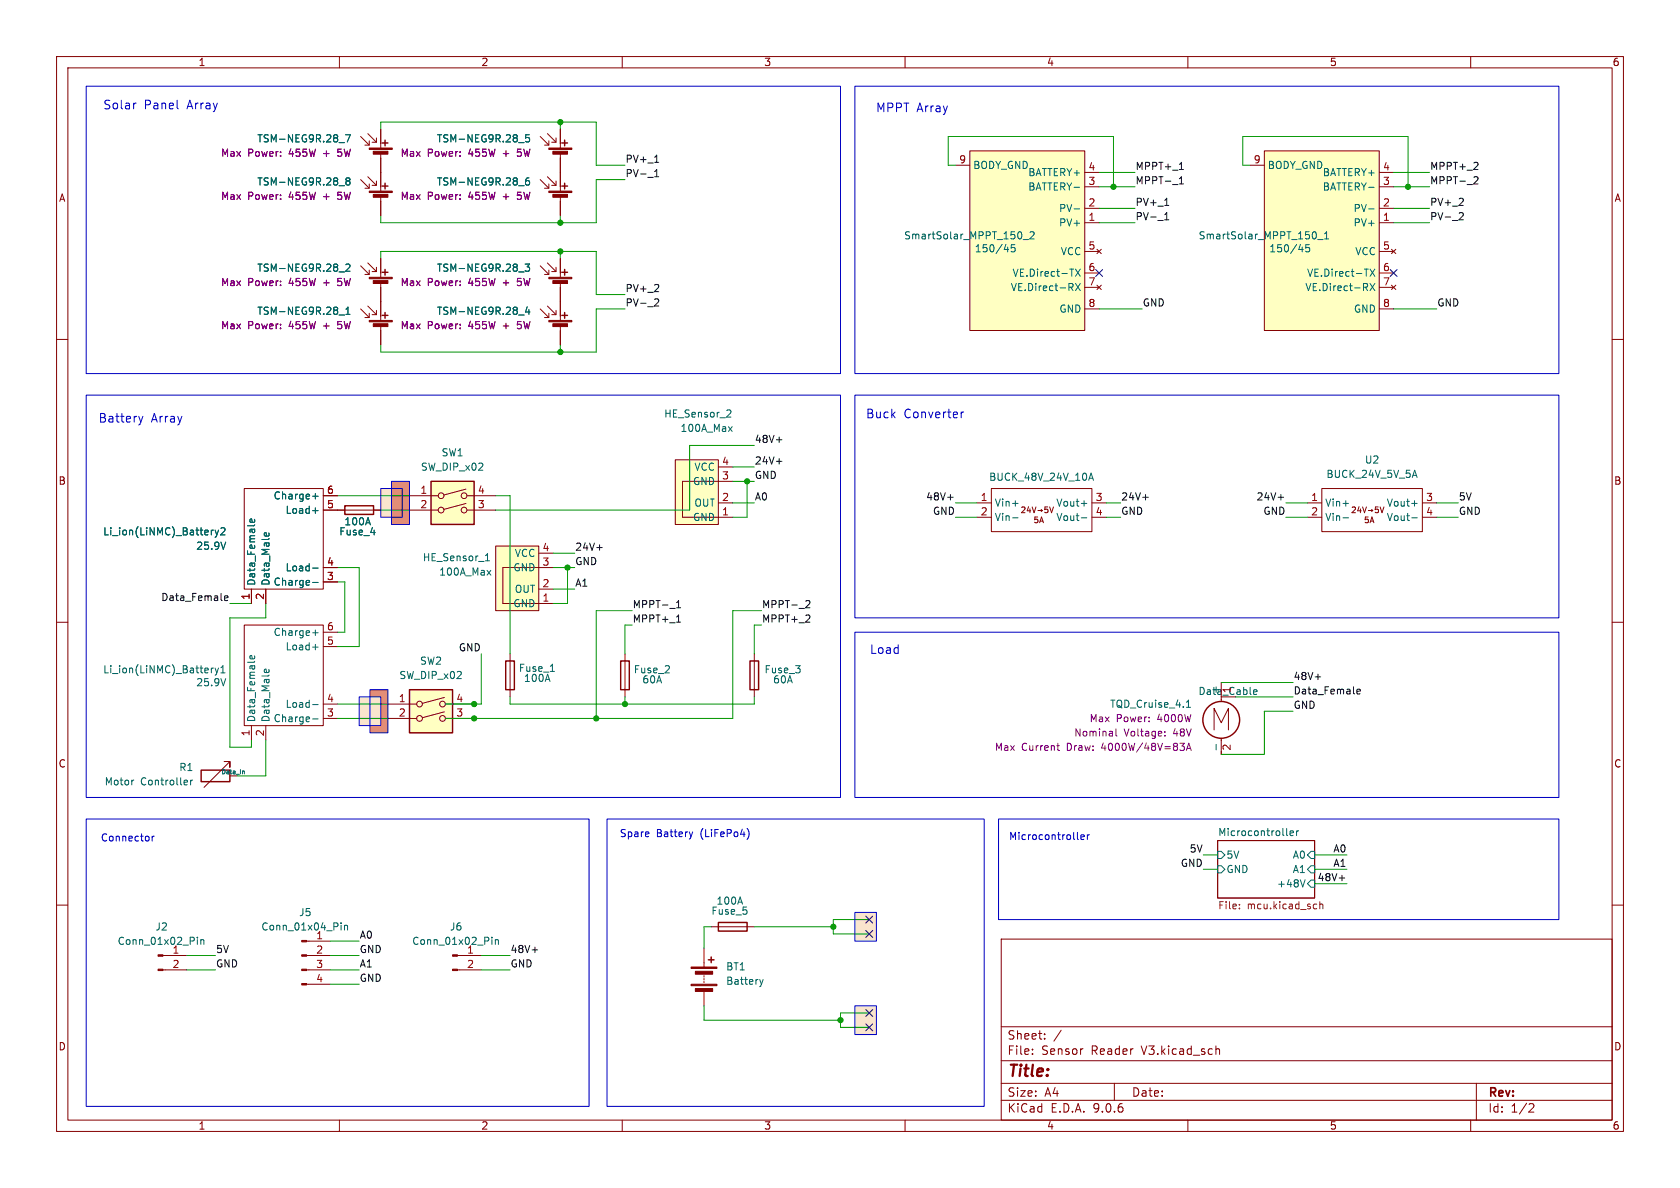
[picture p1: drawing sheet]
<svg xmlns="http://www.w3.org/2000/svg" width="297mm" height="210mm" viewBox="0 0 297 210" stroke-linecap="round" stroke-linejoin="round" font-family="sans-serif">
<g fill="none" stroke="#840000" stroke-width=".18">
<path d="M10 10h277v190h-277zM12 12h273v186h-273zM60 10v2M110 10v2M160 10v2M210 10v2M260 10v2M10 60h2M285 60h2M10 110h2M285 110h2M215.3 148.6h17.1v10.2h-17.1z"/>
<path d="M10 160h2M177 166h108v32h-108zM285 160h2M60 198v2M110 198v2M160 198v2M177 194.5h108M177 191.5h108M177 187.5h108M177 181.5h108M182.5 186.3v.1M182.5 185.5v.1"/>
<path d="M184.7 183.6v.1M184.7 182.8v.1M187.6 182.1l-1.3 2M191.3 185.4h.2M197 191.5v3M210 198v2M215 185.5l.2-.1 .3 .1 .1 .9M260 198v2M261 191.5v6.5M270.5 195.1l.5 .1 .2 .3-1 1.1h1"/>
</g>
<g fill="#ffe5bf">
<path d="M151.1 177.8h3.8v5.1h-3.8z"/>
<path d="M67.3 86.4h3.8v5h-3.8z"/>
</g>
<g fill="#ff8a4d">
<path d="M69.2 85.1h3.2v7.6h-3.2z"/>
<path d="M65.4 121.9h3.2v7.6h-3.2z"/>
</g>
<g fill="#ffe5bf">
<path d="M63.5 123.2h3.8v5.1h-3.8z"/>
<path d="M151.1 161.3h3.8v5.1h-3.8z"/>
</g>
<g fill="none" stroke="#840000" stroke-width=".18">
<path d="M43.2 110.5h13.9v17.8h-13.9zM57.1 114.3h2.6M57.1 111.8h2.6M39.6 134.6h1v1v-1l-4.5 4.6M44.4 128.3v2.5M47 128.3v2.5M57.1 127h2.6M57.1 124.5h2.6M215.3 148.6h17.1v10.2h-17.1zM54.2 166.4h4.2M54.2 168.9h4.2M54.2 171.5h4.2"/>
<path d="M54.2 174h4.2"/>
</g>
<g fill="none" stroke="#006464" stroke-width=".18">
<path d="M37.4 118.1v.8M37.7 118.1l-.3 .2M38 118.1l.3 .8M38.3 118.9l-.3 .5M38.6 118.1l-.3 .8M39.1 118.9h.7M39.1 118l.3-.3v1.2M39.9 120l-.4 1.2M45 115.9v.4l-.2 .2-.6-.1v-.5h.3l.1 .6M46.7 118.7l.1-.4h.2l.1 .6M47.5 118.3l.1 .4M55.3 114.4h.9"/>
<path d="M55.3 111.9h.9M55.8 111.4v.9M23.5 137.9h.2M33.1 138l.1 .2-.7 .1M33.7 137.9v.9M34.1 137.9l-.4 .3M43 136.3l.2 .1v.4M55.3 127.1h.9M55.3 124.6h.9M215.3 150.5h.6l.6 .6-.6 .7h-.6zM215.3 153h.6l.6 .7-.6 .6h-.6zM227.5 147.5l.1 .2"/>
<path d="M228.1 147.3l.6-.1-.1-.3h-.4l-.1 .1v.7h.5M229.2 146.9v.8M229.6 146.9l-.4 .2M230.7 155.5l-.4 1.3M231.8 155.6h.6v1.2h-.6l-.7-.6zM231.8 150.5h.6v1.3h-.6l-.7-.7zM231.8 153h.6v1.3h-.6l-.7-.6zM60.3 163.1v.2M60.3 163.6v.8M60.9 163.6v.8M60.9 163.7l.2-.1h.3v.8"/>
</g>
<path d="M219.1 159.9v.1M232.7 159.8l.1 .1M233.3 159.4v1.3M233.3 159.9l.2-.1 .3 .1 .1 .8M219.1 160.5v.2M232.8 160.6l-.1 .1" fill="none" stroke="#725600" stroke-width=".18"/>
<g fill="#840000" stroke="#840000" stroke-width=".18">
<path d="M53.3 166.2h.9v.3h-.9z"/>
<path d="M53.3 168.8h.9v.2h-.9z"/>
<path d="M53.3 171.3h.9v.3h-.9z"/>
<path d="M53.3 173.9h.9v.2h-.9z"/>
</g>
<path d="M35.6 136.1h5v2.1h-5z" fill="none" stroke="#840000" stroke-width=".25"/>
<path d="M76.2 85.1h7.6v7.6h-7.6z" fill="#ffffc2"/>
<g fill="none" stroke="#840000" stroke-width=".18">
<path d="M63.8 54.6l1.5 1.5M65 54.1l1.5 1.5M65.3 55.4v.7h-.8M66.5 54.9v.7h-.7M67.3 53.3v3.3M67.3 57.7v3.3M95.5 47l1.5 1.5M96.8 46.5l1.5 1.5M97 47.8v.7h-.7M98.3 47.2v.8h-.8M99.1 45.7v3.3M99.1 50v3.3"/>
<path d="M72.4 87.6h5.1M72.4 90.2h5.1M82.4 86.5l-3.9 1M82.4 89l-3.9 1M82.5 87.6h5.1M82.5 90.2h5.1M172.7 88.9h2.6M172.7 91.4h2.6M175.3 86.4h17.7v7.6h-17.7zM180.6 89.7l.4-.1 .2 .3-.6 .7h.6M181.8 89.6l-.2 .7h.6M182.1 90v.6"/>
<path d="M182.5 89.6l.3 1 .3-1M183.5 90.2h.8M184.1 90.1l.2 .1M184.3 90.2l-.2 .2M185.2 89.6h-.5v.5h.5v.4l-.1 .1-.4-.1M185.6 89.6l.3 1 .3-1M193 88.9h2.6M193 91.4h2.6M214.6 129v-3.8l1.3 2.6 1.3-2.6v3.8M215.9 120.7v2.5M215.9 123.6v.4M215.9 130.5v2.9"/>
<path d="M124.5 167.6v3.3M124.5 172.5v.2M124.5 173v.2M124.5 173.5v.2M124.5 175.3v2.5"/>
<circle cx="78" cy="90.2" r=".51"/>
<circle cx="78" cy="87.6" r=".51"/>
<circle cx="82" cy="87.6" r=".51"/>
<circle cx="82" cy="90.2" r=".51"/>
</g>
<g fill="none" stroke="#840000" stroke-width=".25">
<path d="M67.6 55.8h1M68.1 55.2v1.1M99.3 48.1h1M99.8 47.6v1M76.2 85.1h7.6v7.6h-7.6zM125.2 169.7h1M125.7 169.2v1"/>
<circle cx="215.9" cy="127.3" r="3.3"/>
</g>
<g fill="#840000" stroke="#840000" stroke-width=".18">
<path d="M97 49h4.1v.3h-4.1z"/>
<path d="M97.7 49.6h2.6v.5h-2.6z"/>
<path d="M122.2 170.9h4.5v.3h-4.5z"/>
<path d="M122.2 174h4.5v.2h-4.5z"/>
<path d="M122.9 171.7h3.1v.5h-3.1z"/>
<path d="M122.9 174.8h3.1v.5h-3.1z"/>
<path d="M65.3 56.6h4v.3h-4z"/>
<path d="M66 57.2h2.6v.5h-2.6z"/>
</g>
<g fill="none" stroke="#006464" stroke-width=".18">
<path d="M59.9 55.7h1M61.2 55.6h.7M61.2 54.7l.3-.4v1.3M91.7 48.1h1M92.8 46.7h.8l-.4 .5 .4 .1v.5l-.2 .2-.6-.2M179 89h1M179 91.5h1M191.2 89h.9M191.2 91.5h.9M192.5 84.9l.4-1.3 .4 1.3M192.6 84.5h.6M209.7 125h.8"/>
<path d="M209.7 124.1l.4-.3v1.2M215 131.6v1M221.6 122.6l.2 .2 .4-.1M221.6 122.1l.2-.2h.2l.2 .2v.1l-.6 .1M134.3 173.2l.3 .8M134.6 174l-.2 .4M134.9 173.2l-.3 .8"/>
</g>
<path d="M186.8 131.8h.5M187 132.5l.3 .2M197.3 128.8v1.1l.2 .2M205.9 130v.1M205.9 129.3v.2M208.6 131.4h.8l-.4 .5 .3 .1 .1 .4-.3 .3h-.3M209.7 132.7l.5-1.3 .4 1.3M209.9 132.3h.6" fill="none" stroke="#840084" stroke-width=".18"/>
<path d="M223.5 26.7h20.3v31.7h-20.3z" fill="#ffffc2"/>
<g fill="none" stroke="#840000" stroke-width=".18">
<path d="M221 29.2h2.5M223.5 26.7h20.3v31.7h-20.3zM243.8 30.5h2.6M243.8 33h2.6M243.8 36.8h2.6M243.8 39.4h2.6M243.8 44.5h2.6M243.8 48.3h2.6M243.8 50.8h2.6M243.8 54.6h2.6M246 44.1l.8 .7M246 50.4l.8 .8"/>
<path d="M246.8 44.1l-.8 .7M246.8 50.4l-.8 .8M231.1 88.9h2.6M231.1 91.4h2.6M233.7 86.4h17.8v7.6h-17.8zM239.1 89.7l.3-.1 .2 .3-.6 .7h.6M240.3 89.6l-.3 .7h.6M240.5 90v.6M240.9 89.6l.3 1 .4-1M241.9 90.2h.8M242.5 90.1l.2 .1M242.7 90.2l-.2 .2"/>
<path d="M243.6 89.6h-.4l-.1 .5h.5v.4l-.1 .1-.4-.1M244 89.6l.3 1 .4-1M251.5 88.9h2.5M251.5 91.4h2.5M110.5 115.6v7.6M133.3 115.6v7.6"/>
</g>
<g fill="none" stroke="#006464" stroke-width=".18">
<path d="M242 36.9h.9M229.6 44.1h.8M230.9 43.3l-.1 .6 .2-.2 .4 .1 .1 .5-.2 .2-.5-.1M233 42.4h.9M234.2 42.2h.7M234.2 41.3l.3-.3v1.2M241.2 47.6h.7M241.4 50.8l.4 .6M241.7 50.2v.5M242.2 47.6l.9 1.2M242.2 50.1l.9 1.3M243.1 47.6l-.9 1.2"/>
<path d="M243.1 50.1l-.9 1.3M237.4 89h1M237.4 91.5h1M249.6 89h.9M249.6 91.5h.9M249.8 84h.6M250.1 83.1l.4 1.3"/>
</g>
<path d="M109.7 116.8h1.6v5.1h-1.6zM132.6 116.8h1.5v5.1h-1.5z" fill="none" stroke="#840000" stroke-width=".25"/>
<path d="M87.6 96.5h7.6v11.5h-7.6z" fill="#ffffc2"/>
<g fill="none" stroke="#840000" stroke-width=".18">
<path d="M63.8 47l1.5 1.5M65 46.5l1.5 1.5M65.3 47.8v.7h-.8M66.5 47.2v.8h-.7M67.3 45.7v3.3M67.3 50v3.3M95.5 54.6l1.5 1.5M96.8 54.1l1.5 1.5M97 55.4v.7h-.7M98.3 54.9v.7h-.8M99.1 53.3v3.3M99.1 57.7v3.3"/>
<path d="M43.2 86.4h13.9v17.7h-13.9zM57.1 90.2h10.2M57.1 87.6h2.6M87.6 96.5h7.6v11.5h-7.6zM95.2 97.8h2.6M44.4 104.1v2.6M47 104.1v2.6M57.1 100.3h2.6M57.1 102.9h2.6M95.2 104.1h2.6M97.8 100.3h-8.9v6.4h8.9M28.8 168.9h4.2"/>
<path d="M28.8 171.5h4.2M125.7 163.8h7.6"/>
</g>
<g fill="none" stroke="#006464" stroke-width=".18">
<path d="M59.9 48.1h1M61.2 46.8l.4-.1 .3 .3-.8 1h.8M91.7 55.7h1M93.2 54.2l-.3 .9h.8M93.5 54.7v.9M37.7 93.7l-.2 .1M38 93.7l.3 .9M38.3 94.6l-.3 .4M38.6 93.7l-.3 .9M39.1 93.4l.4-.1 .3 .4-.8 .9h.8M39.9 95.8l-.4 1.3M45 91.8v.4l-.2 .1h-.6v-.5l.3-.1 .1 .6"/>
<path d="M46.7 94.6l.1-.4h.2l.1 .6M47.5 94.2l.1 .4M55.3 90.3h.9M55.3 87.7h.9M55.8 87.2v1M85.8 99.1h.7M85.8 98.2l.4-.3v1.2M55.3 103h.9M55.3 100.4h.9M86.1 100.8l.7 .9M86.8 100.8l-.7 .9M34.9 165.7v.1"/>
<path d="M34.9 166.1v.8M35.5 166.1v.8M35.5 166.2l.2-.1 .3 .1v.7"/>
</g>
<g fill="#840000" stroke="#840000" stroke-width=".18">
<path d="M97 56.6h4.1v.3h-4.1z"/>
<path d="M97.7 57.2h2.6v.5h-2.6z"/>
<path d="M27.9 168.8h.9v.2h-.9z"/>
<path d="M27.9 171.3h.9v.3h-.9z"/>
<path d="M65.3 49h4v.3h-4z"/>
<path d="M66 49.6h2.6v.5h-2.6z"/>
</g>
<path d="M67.6 48.1h1M68.1 47.6v1M99.3 55.8h1M99.8 55.2v1.1M61 89.4h5v1.5h-5zM127 163.1h5.1v1.5h-5.1z" fill="none" stroke="#840000" stroke-width=".25"/>
<path d="M119.4 81.3h7.6v11.4h-7.6z" fill="#ffffc2"/>
<g fill="none" stroke="#840000" stroke-width=".18">
<path d="M63.8 31.8l1.5 1.5M63.8 24.1l1.5 1.6M65 31.2l1.5 1.6M65 23.6l1.5 1.5M65.3 32.5v.8h-.8M65.3 24.9v.8h-.8M66.5 32v.8h-.7M66.5 24.4v.7h-.7M67.3 22.9v3.3M67.3 27.2v6.6M67.3 34.8v3.3M95.5 24.1l1.5 1.6"/>
<path d="M95.5 31.8l1.5 1.5M96.8 23.6l1.5 1.5M96.8 31.2l1.5 1.6M97 24.9v.8h-.7M97 32.5v.8h-.7M98.3 24.4v.7h-.8M98.3 32v.8h-.8M99.1 22.9v3.3M99.1 27.2v6.6M99.1 34.8v3.3M119.4 81.3h7.6v11.4h-7.6zM127 88.9h2.5"/>
<path d="M127 82.6h2.5M129.5 85.1h-8.9v6.3h8.9"/>
</g>
<g fill="none" stroke="#006464" stroke-width=".18">
<path d="M59.9 32.8h1M59.9 25.2h1M61.1 23.8h.8l-.5 1.3M61.4 32l-.2-.3 .2-.3h.2l.3 .3-.3 .3M61.4 32l-.2 .2v.4l.2 .1h.4l.1-.2v-.3l-.3-.2M61.4 32h.2M91.7 32.8h1M91.7 25.2h1M93.5 31.4l-.4 .1a.86 .86 0 0 0 0 1.2l.5-.1v-.4l-.2-.3-.4 .1-.1 .2M93.6 23.8h-.6l-.1 .6 .2-.1 .4 .1 .1 .1v.5l-.2 .1-.5-.1M128.7 72.5h.4l.1 .3-.8 .9h.8M128.8 75.4l.6 .9"/>
<path d="M129.4 75.4l-.6 .9"/>
</g>
<g fill="#840000" stroke="#840000" stroke-width=".18">
<path d="M65.3 33.8h4v.2h-4z"/>
<path d="M66 34.4h2.6v.5h-2.6z"/>
<path d="M97 26.2h4.1v.2h-4.1z"/>
<path d="M97.7 26.7h2.6v.6h-2.6z"/>
<path d="M97 33.8h4.1v.2h-4.1z"/>
<path d="M97.7 34.4h2.6v.5h-2.6z"/>
<path d="M65.3 26.2h4v.2h-4z"/>
<path d="M66 26.7h2.6v.6h-2.6z"/>
</g>
<path d="M67.6 32.9h1M67.6 25.3h1M68.1 24.8v1M68.1 32.4v1M99.3 32.9h1M99.3 25.3h1M99.8 24.8v1M99.8 32.4v1" fill="none" stroke="#840000" stroke-width=".25"/>
<path d="M171.4 26.7h20.4v31.7h-20.4z" fill="#ffffc2"/>
<g fill="none" stroke="#840000" stroke-width=".18">
<path d="M168.9 29.2h2.5M171.4 26.7h20.4v31.7h-20.4zM191.8 30.5h2.5M191.8 33h2.5M191.8 36.8h2.5M191.8 39.4h2.5M191.8 44.5h2.5M191.8 48.3h2.5M191.8 50.8h2.5M191.8 54.6h2.5M193.9 44.1l.8 .7M193.9 50.4l.8 .8"/>
<path d="M194.7 44.1l-.8 .7M194.7 50.4l-.8 .8M90.2 115.6v7.6M80.9 168.9h4.2M80.9 171.5h4.2"/>
</g>
<g fill="none" stroke="#006464" stroke-width=".18">
<path d="M189.9 36.9h1M177.5 44.1h.8M178.8 43.3l-.1 .6 .2-.2 .4 .1 .2 .5-.3 .2-.5-.1M180.9 42.4h1M182.1 41.1l.5-.1 .2 .3-.8 .9h.8M189.1 47.6h.7M189.3 50.8l.4 .6M189.6 50.2v.5M190.1 47.6l.9 1.2M190.1 50.1l.9 1.3M191 47.6l-.9 1.2M191 50.1l-.9 1.3"/>
<path d="M97.3 118.7h.7M87 165.7v.1M87 166.1v.8M87.6 166.1v.8M87.6 166.2l.2-.1 .3 .1v.7"/>
</g>
<path d="M89.4 116.8h1.5v5.1h-1.5z" fill="none" stroke="#840000" stroke-width=".25"/>
<g fill="#840000" stroke="#840000" stroke-width=".18">
<path d="M80 168.8h.9v.2h-.9z"/>
<path d="M80 171.3h.9v.3h-.9z"/>
</g>
<path d="M72.4 121.9h7.6v7.6h-7.6z" fill="#ffffc2"/>
<g fill="none" stroke="#840000" stroke-width=".18">
<path d="M67.3 22.9v2.5M67.3 27.9v5.1M67.3 35.6v2.5M99.1 22.9v2.5M99.1 27.9v5.1M99.1 35.6v2.5M67.3 45.7v2.6M67.3 50.8v5.1M67.3 58.4v2.6M99.1 45.7v2.6M99.1 50.8v5.1M99.1 58.4v2.6"/>
<path d="M57.1 90.2h3.9M57.1 87.6h2.6M66 90.2h1.3M44.4 104.1v2.6M47 104.1v2.6M57.1 102.9h2.6M57.1 100.3h2.6M68.6 124.5h5.1M68.6 127h5.1M78.6 123.3l-3.9 1M78.6 125.8l-3.9 1.1M78.7 124.5h5.1"/>
<path d="M78.7 127h5.1"/>
<circle cx="74.2" cy="124.5" r=".51"/>
<circle cx="74.2" cy="127" r=".51"/>
<circle cx="78.2" cy="124.5" r=".51"/>
<circle cx="78.2" cy="127" r=".51"/>
</g>
<path d="M72.4 121.9h7.6v7.6h-7.6z" fill="none" stroke="#840000" stroke-width=".25"/>
<g fill="none" stroke="#0f0f0f" stroke-width=".18">
<path d="M115.7 31.2h.8M115.7 30.3l.4-.3v1.2M115.7 28.7h.8M205.9 36.3h.7M205.9 38.9h.7M205.9 38l.4-.4v1.3M208.5 32.5h.7M208.5 31.6l.4-.4v1.3M208.5 30h.7M208.7 28.9l.2-.2v1.3M258.2 37.6h.4l.1 .4-.8 .9h.8M258.6 35.1l.1 .2-.1 .3-.7 .7h.8"/>
<path d="M260.6 31.3l.5-.1 .2 .4-.8 .9h.8M261.2 28.8l.1 .1-.1 .3-.7 .8h.8M115.9 52.8l.4 .1 .2 .3-.8 .9h.8M116.3 50.3l.2 .2-.1 .3-.7 .8h.8M137.3 77.7h.9M105.5 96.8h1M137.3 81.6h.9M167.5 87.9h1M202 87.9h1M226 87.9h.9M39.7 105.7l.6-.1-.1-.2-.3-.1-.2 .2 .1 .6h.4M119.6 110h.7"/>
<path d="M119.6 107.4h.7M119.6 106.5l.4-.3v1.2M119.8 108.9l.2-.2v1.3M142.5 106.2h.4l.3 .3-.8 .9h.8M143.1 108.8l.1 .1-.1 .4-.7 .7h.8M232.5 119.7h1M239.9 122.3l.6-.2-.1-.2-.3-.1-.2 .2v.6h.5M236.8 155.2h.9M94.1 167.9h.9"/>
</g>
<g fill="none" stroke="#009600" stroke-width=".18">
<path d="M67.3 22.9v-1.3h38.1v7.6h5.1M99.1 21.6v1.3M99.1 38.1v1.3M110.5 31.8h-5.1v7.6h-38.1v-1.3M168.9 29.2h-1.3v-5.1h29.2v8.9M194.3 39.4h6.4M194.3 36.8h6.4M194.3 33h6.4M194.3 30.5h6.4M221 29.2h-1.3v-5.1h29.2v8.9M246.4 39.4h6.3M246.4 36.8h6.3"/>
<path d="M246.4 33h6.3M246.4 30.5h6.3M67.3 45.7v-1.2h38.1v7.6h5.1M99.1 44.5v1.2M110.5 54.6h-5.1v7.6h-38.1v-1.2M194.3 54.6h7.6M246.4 54.6h7.6M99.1 61v1.2M133.3 78.7h-11.4v11.5h-34.3M59.7 87.6h12.7M67.3 90.2h5.1M87.6 87.6h2.6v28"/>
<path d="M97.8 97.8h3.8M129.5 82.6h3.8M129.5 88.9h3.8M129.5 85.1h3.8M132.1 85.1v6.3h-2.6M168.9 88.9h3.8M168.9 91.4h3.8M195.6 88.9h2.5M195.6 91.4h2.5M227.3 88.9h3.8M227.3 91.4h3.8M254 88.9h3.8"/>
<path d="M254 91.4h3.8M40.6 106.7h3.8M47 106.7v2.5h-6.4v22.9h3.8v-1.3M59.7 100.3h3.8v14h-3.8M59.7 102.9h1.3v8.9h-1.3M85.1 115.6v8.9h-6.4M97.8 100.3h3.8M97.8 104.1h3.8M100.3 100.3v6.4h-2.5M111.8 108h-6.4v19M111.8 110.5h-1.3v5.1M134.6 108h-5.1v19h-50.8"/>
<path d="M134.6 110.5h-1.3v5.1M47 130.8v6.4h-5.1M59.7 127h8.9M59.7 124.5h8.9M90.2 123.2v1.3h43.1v-1.3M110.5 123.2v1.3M215.9 120.7h12.7M218.4 123.2h10.2M228.6 125.7h-5.1v7.7h-7.6M212.7 153.7h2.6M212.7 151.1h2.6M232.4 153.7h5.7"/>
<path d="M232.4 151.1h5.7M232.4 156.2h5.7M33 171.5h5.1M33 168.9h5.1M58.4 171.5h5.1M58.4 168.9h5.1M58.4 174h5.1M58.4 166.4h5.1M85.1 171.5h5.1M85.1 168.9h5.1M124.5 177.8v2.5h24.1M125.7 163.8h-1.2v3.8"/>
<path d="M133.3 163.8h14M153.7 162.6h-6.4v2.5h6.4M153.7 179.1h-5.1v2.5h5.1"/>
</g>
<path d="M193.7 47.7l1.2 1.2M194.9 47.7l-1.2 1.2M245.8 47.7l1.2 1.2M247 47.7l-1.2 1.2M153.1 162l1.2 1.2M153.1 164.5l1.2 1.2M153.1 178.5l1.2 1.2M154.3 162l-1.2 1.2M154.3 164.5l-1.2 1.2M154.3 178.5l-1.2 1.2M153.1 181l1.2 1.2M154.3 181l-1.2 1.2" fill="none" stroke="#000084" stroke-width=".18"/>
<g fill="none" stroke="#0000c2" stroke-width=".18">
<path d="M15.2 15.2h133.4v50.8h-133.4zM24.1 18.2l-.3 .1M31.4 19.2h.1M151.1 15.2h124.5v50.8h-124.5zM15.2 69.9h133.4v71.1h-133.4zM24.5 73.6l.4 1M24.9 74.6l-.2 .4M25.3 73.6l-.4 1M151.1 69.9h124.5v39.3h-124.5zM169.9 72.8v1.1M170.4 72.8l-.3 .1-.2 .2M67.3 86.4h3.8v5h-3.8z"/>
<path d="M69.2 85.1h3.2v7.6h-3.2zM151.1 111.8h124.5v29.2h-124.5zM63.5 123.2h3.8v5.1h-3.8zM65.4 121.9h3.2v7.6h-3.2zM15.2 144.8h88.9v50.8h-88.9zM26.9 147.8v.9M27.3 147.8l-.4 .3M107.3 144.8h66.7v50.8h-66.7zM122.5 147.1l-.3 .8M132.1 146.5a1.49 1.49 0 0 1 0 1.8M176.5 144.8h99.1v17.8h-99.1zM190.5 148.2l.2 .2"/>
<path d="M191.1 148l.6-.1-.1-.3h-.3l-.2 .1v.7h.5M192.2 147.6v.8M192.6 147.6l-.4 .2M151.1 177.8h3.8v5.1h-3.8zM151.1 161.3h3.8v5.1h-3.8z"/>
</g>
<g fill="none" stroke="#006464" stroke-width=".18">
<path d="M59.9 32.8h1M59.9 25.2h1M61.1 23.8h.8l-.5 1.3M61.4 32l-.2-.3 .2-.3h.2l.3 .3-.3 .3M61.4 32l-.2 .2v.4l.2 .1h.4l.1-.2v-.3l-.3-.2M61.4 32h.2M91.7 32.8h1M91.7 25.2h1M93.5 31.4l-.4 .1a.86 .86 0 0 0 0 1.2l.5-.1v-.4l-.2-.3-.4 .1-.1 .2M93.6 23.8h-.6l-.1 .6 .2-.1 .4 .1 .1 .1v.5l-.2 .1-.5-.1M59.9 48.1h1M59.9 55.7h1"/>
<path d="M61.2 46.8l.4-.1 .3 .3-.8 1h.8M61.2 55.6h.7M61.2 54.7l.3-.4v1.3M91.7 48.1h1M91.7 55.7h1M92.8 46.7h.8l-.4 .5 .4 .1v.5l-.2 .2-.6-.2M93.2 54.2l-.3 .9h.8M93.5 54.7v.9M37.7 93.7l-.2 .1M38 93.7l.3 .9M38.3 94.6l-.3 .4M38.6 93.7l-.3 .9"/>
<path d="M39.1 93.4l.4-.1 .3 .4-.8 .9h.8M39.9 95.8l-.4 1.3M45 91.8v.4l-.2 .1h-.6v-.5l.3-.1 .1 .6M46.7 94.6l.1-.4h.2l.1 .6M47.5 94.2l.1 .4M55.3 90.3h.9M55.3 87.7h.9M55.8 87.2v1M55.3 103h.9M55.3 100.4h.9"/>
</g>
<g fill="#009600" stroke="#009600" stroke-width=".18">
<circle cx="148.6" cy="180.3" r=".46"/>
<circle cx="147.3" cy="163.8" r=".46"/>
<circle cx="132.1" cy="85.1" r=".46"/>
<circle cx="99.1" cy="39.4" r=".46"/>
<circle cx="99.1" cy="44.5" r=".46"/>
<circle cx="99.1" cy="62.2" r=".46"/>
<circle cx="100.3" cy="100.3" r=".46"/>
<circle cx="105.4" cy="127" r=".46"/>
<circle cx="99.1" cy="21.6" r=".46"/>
<circle cx="110.5" cy="124.5" r=".46"/>
<circle cx="83.8" cy="127" r=".46"/>
<circle cx="83.8" cy="124.5" r=".46"/>
<circle cx="196.8" cy="33" r=".46"/>
<circle cx="248.9" cy="33" r=".46"/>
</g>
<text font-size="2.8" fill="#840000" x="178" y="190.9">Title:</text>
<g font-size="2.1" fill="#0000c2">
<text x="18.2" y="19.5">Solar</text>
<text x="25.4" y="19.5">Panel</text>
<text x="33.1" y="19.5">Array</text>
<text x="154.8" y="20">MPPT Array</text>
<text x="17.3" y="74.9">Battery</text>
<text x="26.7" y="74.9">Array</text>
<text x="153" y="74.1">Buck</text>
<text x="159.8" y="74.1">Converter</text>
<text x="153.7" y="115.8">Load</text>
</g>
<g font-size="2.1" fill="#840000">
<text x="178" y="184">Sheet:</text>
<text x="178" y="186.7">File:</text>
<text x="184.1" y="186.7">Sensor</text>
<text x="193" y="186.7">Reader</text>
<text x="202" y="186.7">V3.kicad_sch</text>
<text x="178" y="196.9">KiCad</text>
<text x="178" y="194.1">Size:</text>
<text x="184.7" y="194.1">A4</text>
<text x="185.7" y="196.9">E.D.A.</text>
<text x="193.3" y="196.9">9.0.6</text>
<text x="200" y="194.1">Date:</text>
<text x="263" y="194.3">Rev:</text>
<text x="263" y="196.9">Id:</text>
<text x="267.1" y="196.9">1/2</text>
</g>
<g font-size="1.8" fill="#840000">
<text x="35" y="11.9">1</text>
<text x="85" y="11.9">2</text>
<text x="135" y="11.9">3</text>
<text x="185" y="11.9">4</text>
<text x="235" y="11.9">5</text>
<text x="285" y="11.9">6</text>
<text x="10.3" y="35.9">A</text>
<text x="285.3" y="35.9">A</text>
<text x="10.3" y="85.9">B</text>
<text x="285.3" y="85.9">B</text>
<text x="10.3" y="135.9">C</text>
<text x="285.3" y="135.9">C</text>
<text x="10.3" y="185.9">D</text>
<text x="285.3" y="185.9">D</text>
<text x="35" y="199.9">1</text>
<text x="85" y="199.9">2</text>
<text x="135" y="199.9">3</text>
<text x="185" y="199.9">4</text>
<text x="235" y="199.9">5</text>
<text x="285" y="199.9">6</text>
</g>
<g font-size="1.8" fill="#840084">
<text x="39" y="27.9">Max</text>
<text x="43.8" y="27.9">Power:</text>
<text x="51.2" y="27.9">455W</text>
<text x="57.4" y="27.9">+</text>
<text x="60.2" y="27.9">5W</text>
<text x="70.7" y="27.9">Max</text>
<text x="75.5" y="27.9">Power:</text>
<text x="82.9" y="27.9">455W</text>
<text x="89.2" y="27.9">+</text>
<text x="91.9" y="27.9">5W</text>
<text x="39" y="35.5">Max</text>
<text x="43.8" y="35.5">Power:</text>
<text x="51.2" y="35.5">455W</text>
<text x="57.4" y="35.5">+</text>
<text x="60.2" y="35.5">5W</text>
<text x="70.7" y="35.5">Max</text>
<text x="75.5" y="35.5">Power:</text>
<text x="82.9" y="35.5">455W</text>
<text x="89.2" y="35.5">+</text>
<text x="91.9" y="35.5">5W</text>
<text x="39" y="50.8">Max</text>
<text x="43.8" y="50.8">Power:</text>
<text x="51.2" y="50.8">455W</text>
<text x="57.4" y="50.8">+</text>
<text x="60.2" y="50.8">5W</text>
<text x="70.7" y="50.8">Max</text>
<text x="75.5" y="50.8">Power:</text>
<text x="82.9" y="50.8">455W</text>
<text x="89.2" y="50.8">+</text>
<text x="91.9" y="50.8">5W</text>
<text x="39" y="58.4">Max</text>
<text x="43.8" y="58.4">Power:</text>
<text x="51.2" y="58.4">455W</text>
<text x="57.4" y="58.4">+</text>
<text x="60.2" y="58.4">5W</text>
<text x="70.7" y="58.4">Max</text>
<text x="75.5" y="58.4">Power:</text>
<text x="82.9" y="58.4">455W</text>
<text x="89.2" y="58.4">+</text>
<text x="91.9" y="58.4">5W</text>
<text x="189.8" y="130.4">Nominal</text>
<text x="192.5" y="127.9">Max</text>
<text x="197.3" y="127.9">Power:</text>
<text x="198.7" y="130.4">Voltage:</text>
<text x="204.7" y="127.9">4000W</text>
<text x="207.5" y="130.4">48V</text>
<text x="175.8" y="132.9">Max</text>
<text x="180.6" y="132.9">Current</text>
<text x="188.7" y="132.9">Draw:</text>
<text x="195" y="132.9">4000W/48V=83A</text>
</g>
<g font-size="1.8" fill="#006464">
<text x="45.4" y="25.4">TSM-NEG9R.28_7</text>
<text x="77.1" y="25.4">TSM-NEG9R.28_5</text>
<text x="45.4" y="33">TSM-NEG9R.28_8</text>
<text x="77.1" y="33">TSM-NEG9R.28_6</text>
<text x="172" y="30.1">BODY_GND</text>
<text x="181.7" y="31.3">BATTERY+</text>
<text x="181.7" y="33.9">BATTERY-</text>
<text x="224" y="30.1">BODY_GND</text>
<text x="233.8" y="31.3">BATTERY+</text>
<text x="233.8" y="33.9">BATTERY-</text>
<text x="187.1" y="37.7">PV-</text>
<text x="187.1" y="40.2">PV+</text>
<text x="239.2" y="37.7">PV-</text>
<text x="239.2" y="40.2">PV+</text>
<text x="159.7" y="42.5">SmartSolar_MPPT_150_2</text>
<text x="172.2" y="44.8">150/45</text>
<text x="187.4" y="45.3">VCC</text>
<text x="211.8" y="42.5">SmartSolar_MPPT_150_1</text>
<text x="224.3" y="44.8">150/45</text>
<text x="239.5" y="45.3">VCC</text>
<text x="45.4" y="48.2">TSM-NEG9R.28_2</text>
<text x="77.1" y="48.2">TSM-NEG9R.28_3</text>
<text x="178.6" y="51.7">VE.Direct-RX</text>
<text x="178.9" y="49.1">VE.Direct-TX</text>
<text x="230.7" y="51.7">VE.Direct-RX</text>
<text x="231" y="49.1">VE.Direct-TX</text>
<text x="45.4" y="55.9">TSM-NEG9R.28_1</text>
<text x="77.1" y="55.9">TSM-NEG9R.28_4</text>
<text x="187.2" y="55.5">GND</text>
<text x="239.3" y="55.5">GND</text>
<text x="117.3" y="74">HE_Sensor_2</text>
<text x="120.2" y="76.6">100A_Max</text>
<text x="74.3" y="83.4">SW_DIP_x02</text>
<text x="78" y="80.9">SW1</text>
<text x="122.7" y="83.4">VCC</text>
<text x="241.2" y="82.1">U2</text>
<text x="48.3" y="88.5">Charge+</text>
<text x="122.4" y="86">GND</text>
<text x="122.7" y="89.8">OUT</text>
<text x="174.8" y="85.2">BUCK_48V_24V_10A</text>
<text x="175.8" y="89.8">Vin+</text>
<text x="186.6" y="89.8">Vout+</text>
<text x="234.2" y="89.8">Vin+</text>
<text x="234.4" y="84.7">BUCK_24V_5V_5A</text>
<text x="245.1" y="89.8">Vout+</text>
<text x="18.1" y="94.8">Li_ion(LiNMC)_Battery2</text>
<text x="50.4" y="91">Load+</text>
<text x="59.9" y="94.8">Fuse_4</text>
<text x="60.8" y="93.1">100A</text>
<text x="122.4" y="92.3">GND</text>
<text x="175.8" y="92.3">Vin-</text>
<text x="186.6" y="92.3">Vout-</text>
<text x="234.2" y="92.3">Vin-</text>
<text x="245.1" y="92.3">Vout-</text>
<text x="34.6" y="97.4">25.9V</text>
<text x="50.4" y="101.2">Load-</text>
<text x="74.7" y="99.4">HE_Sensor_1</text>
<text x="77.5" y="102">100A_Max</text>
<text x="90.7" y="101.2">GND</text>
<text x="90.9" y="98.7">VCC</text>
<text x="45.3" y="103.6" transform="rotate(-90 45.3 103.6)">Data_Female</text>
<text x="47.9" y="103.6" transform="rotate(-90 47.9 103.6)">Data_Male</text>
<text x="48.3" y="103.7">Charge-</text>
<text x="90.7" y="107.5">GND</text>
<text x="90.9" y="105">OUT</text>
<text x="48.3" y="112.6">Charge+</text>
<text x="18.1" y="119.2">Li_ion(LiNMC)_Battery1</text>
<text x="50.4" y="115.2">Load+</text>
<text x="74.2" y="117.7">SW2</text>
<text x="91.6" y="119">Fuse_1</text>
<text x="111.9" y="119.2">Fuse_2</text>
<text x="135.1" y="119.2">Fuse_3</text>
<text x="34.6" y="121.5">25.9V</text>
<text x="50.4" y="125.3">Load-</text>
<text x="70.5" y="120.2">SW_DIP_x02</text>
<text x="92.5" y="120.8">100A</text>
<text x="113.5" y="121">60A</text>
<text x="136.6" y="121">60A</text>
<text x="196.2" y="125.3">TQD_Cruise_4.1</text>
<text x="211.8" y="122.9">Data_Cable</text>
<text x="215.6" y="122.8" transform="rotate(-90 215.6 122.8)">+</text>
<text x="45.3" y="127.8" transform="rotate(-90 45.3 127.8)">Data_Female</text>
<text x="47.9" y="127.8" transform="rotate(-90 47.9 127.8)">Data_Male</text>
<text x="48.3" y="127.9">Charge-</text>
<text x="31.6" y="136.5">R1</text>
<text x="18.4" y="139">Motor</text>
<text x="24.8" y="139">Controller</text>
<text x="215.3" y="147.9">Microcontroller</text>
<text x="216.7" y="152">5V</text>
<text x="216.7" y="154.5">GND</text>
<text x="228.4" y="152">A0</text>
<text x="228.4" y="154.5">A1</text>
<text x="125.7" y="161.9">Fuse_5</text>
<text x="126.6" y="160.1">100A</text>
<text x="225.7" y="157.1">+48V</text>
<text x="20.7" y="167.2">Conn_01x02_Pin</text>
<text x="27.4" y="164.7">J2</text>
<text x="46.1" y="164.7">Conn_01x04_Pin</text>
<text x="52.8" y="162.2">J5</text>
<text x="55.8" y="166.1">1</text>
<text x="72.8" y="167.2">Conn_01x02_Pin</text>
<text x="79.5" y="164.7">J6</text>
<text x="30.4" y="168.7">1</text>
<text x="82.5" y="168.7">1</text>
<text x="128.3" y="171.7">BT1</text>
<text x="128.3" y="174.3">Battery</text>
</g>
<g font-size="1.8" fill="#0f0f0f">
<text x="110.5" y="28.9">PV+_1</text>
<text x="110.5" y="31.4">PV-_1</text>
<text x="200.7" y="32.7">MPPT-_1</text>
<text x="200.7" y="30.1">MPPT+_1</text>
<text x="252.7" y="30.1">MPPT+_2</text>
<text x="252.7" y="32.7">MPPT-_2</text>
<text x="200.7" y="36.5">PV+_1</text>
<text x="200.7" y="39">PV-_1</text>
<text x="252.7" y="36.5">PV+_2</text>
<text x="252.7" y="39">PV-_2</text>
<text x="110.5" y="51.7">PV+_2</text>
<text x="110.5" y="54.3">PV-_2</text>
<text x="201.9" y="54.3">GND</text>
<text x="254" y="54.3">GND</text>
<text x="133.3" y="78.4">48V+</text>
<text x="133.3" y="82.2">24V+</text>
<text x="133.3" y="88.6">A0</text>
<text x="133.3" y="84.7">GND</text>
<text x="163.6" y="88.6">48V+</text>
<text x="198.1" y="88.6">24V+</text>
<text x="222" y="88.6">24V+</text>
<text x="257.8" y="88.6">5V</text>
<text x="164.8" y="91.1">GND</text>
<text x="198.1" y="91.1">GND</text>
<text x="223.3" y="91.1">GND</text>
<text x="257.8" y="91.1">GND</text>
<text x="101.6" y="97.4">24V+</text>
<text x="101.6" y="100">GND</text>
<text x="28.4" y="106.3">Data_Female</text>
<text x="101.6" y="103.8">A1</text>
<text x="111.8" y="107.6">MPPT-_1</text>
<text x="134.6" y="107.6">MPPT-_2</text>
<text x="111.8" y="110.1">MPPT+_1</text>
<text x="134.6" y="110.1">MPPT+_2</text>
<text x="81" y="115.2">GND</text>
<text x="228.6" y="125.4">GND</text>
<text x="228.6" y="120.3">48V+</text>
<text x="228.6" y="122.8">Data_Female</text>
<text x="208.7" y="153.3">GND</text>
<text x="210.2" y="150.8">5V</text>
<text x="232.8" y="155.9">48V+</text>
<text x="235.6" y="153.3">A1</text>
<text x="235.6" y="150.8">A0</text>
<text x="63.5" y="166">A0</text>
<text x="38.1" y="168.6">5V</text>
<text x="38.1" y="171.1">GND</text>
<text x="63.5" y="173.6">GND</text>
<text x="63.5" y="168.6">GND</text>
<text x="63.5" y="171.1">A1</text>
<text x="90.2" y="168.6">48V+</text>
<text x="90.2" y="171.1">GND</text>
</g>
<g font-size="1.8" fill="#a90000">
<text x="169.5" y="29">9</text>
<text x="221.5" y="29">9</text>
<text x="192.3" y="30.2">4</text>
<text x="192.3" y="32.8">3</text>
<text x="244.4" y="30.2">4</text>
<text x="244.4" y="32.8">3</text>
<text x="192.3" y="36.6">2</text>
<text x="192.3" y="39.1">1</text>
<text x="244.4" y="36.6">2</text>
<text x="244.4" y="39.1">1</text>
<text x="192.3" y="44.2">5</text>
<text x="244.4" y="44.2">5</text>
<text x="192.3" y="48">6</text>
<text x="192.3" y="50.5">7</text>
<text x="244.4" y="48">6</text>
<text x="244.4" y="50.5">7</text>
<text x="192.3" y="54.4">8</text>
<text x="244.4" y="54.4">8</text>
<text x="127.6" y="82.3">4</text>
<text x="57.7" y="89.9">5</text>
<text x="57.7" y="87.4">6</text>
<text x="74.2" y="87.4">1</text>
<text x="74.2" y="89.9">2</text>
<text x="84.4" y="87.4">4</text>
<text x="84.4" y="89.9">3</text>
<text x="127.6" y="88.6">2</text>
<text x="127.6" y="84.8">3</text>
<text x="173.3" y="88.6">1</text>
<text x="193.6" y="88.6">3</text>
<text x="231.7" y="88.6">1</text>
<text x="252" y="88.6">3</text>
<text x="127.6" y="91.2">1</text>
<text x="173.3" y="91.2">2</text>
<text x="193.6" y="91.2">4</text>
<text x="231.7" y="91.2">2</text>
<text x="252" y="91.2">4</text>
<text x="57.7" y="100.1">4</text>
<text x="95.8" y="100.1">3</text>
<text x="95.8" y="97.5">4</text>
<text x="44.2" y="106.1" transform="rotate(-90 44.2 106.1)">1</text>
<text x="46.7" y="106.1" transform="rotate(-90 46.7 106.1)">2</text>
<text x="57.7" y="102.6">3</text>
<text x="95.8" y="106.4">1</text>
<text x="95.8" y="103.9">2</text>
<text x="57.7" y="111.5">6</text>
<text x="57.7" y="114">5</text>
<text x="57.7" y="124.2">4</text>
<text x="70.4" y="124.2">1</text>
<text x="80.6" y="124.2">4</text>
<text x="217.9" y="122.6" transform="rotate(-90 217.9 122.6)">1</text>
<text x="44.2" y="130.2" transform="rotate(-90 44.2 130.2)">1</text>
<text x="46.7" y="130.2" transform="rotate(-90 46.7 130.2)">2</text>
<text x="57.7" y="126.7">3</text>
<text x="70.4" y="126.7">2</text>
<text x="80.6" y="126.7">3</text>
<text x="217.9" y="132.8" transform="rotate(-90 217.9 132.8)">2</text>
<text x="30.4" y="171.2">2</text>
<text x="55.8" y="168.7">2</text>
<text x="55.8" y="171.2">3</text>
<text x="55.8" y="173.7">4</text>
<text x="82.5" y="171.2">2</text>
</g>
<g font-size="1.8" fill="#0000c2">
<text x="17.7" y="148.9">Connector</text>
<text x="109.5" y="148.2">Spare</text>
<text x="116" y="148.2">Battery</text>
<text x="123.9" y="148.2">(LiFePo4)</text>
<text x="178.3" y="148.7">Microcontroller</text>
</g>
<g font-size="1.8" fill="#725600">
<text x="215.3" y="161.1">File:</text>
<text x="220.5" y="161.1">mcu.kicad_sch</text>
</g>
<g font-size="1.4" fill="#840000">
<text x="182.6" y="92.7">5A</text>
<text x="241" y="92.7">5A</text>
</g>
<text font-size="1.1" fill="#006464" x="39" y="136.9">Data_In</text>
</svg>
